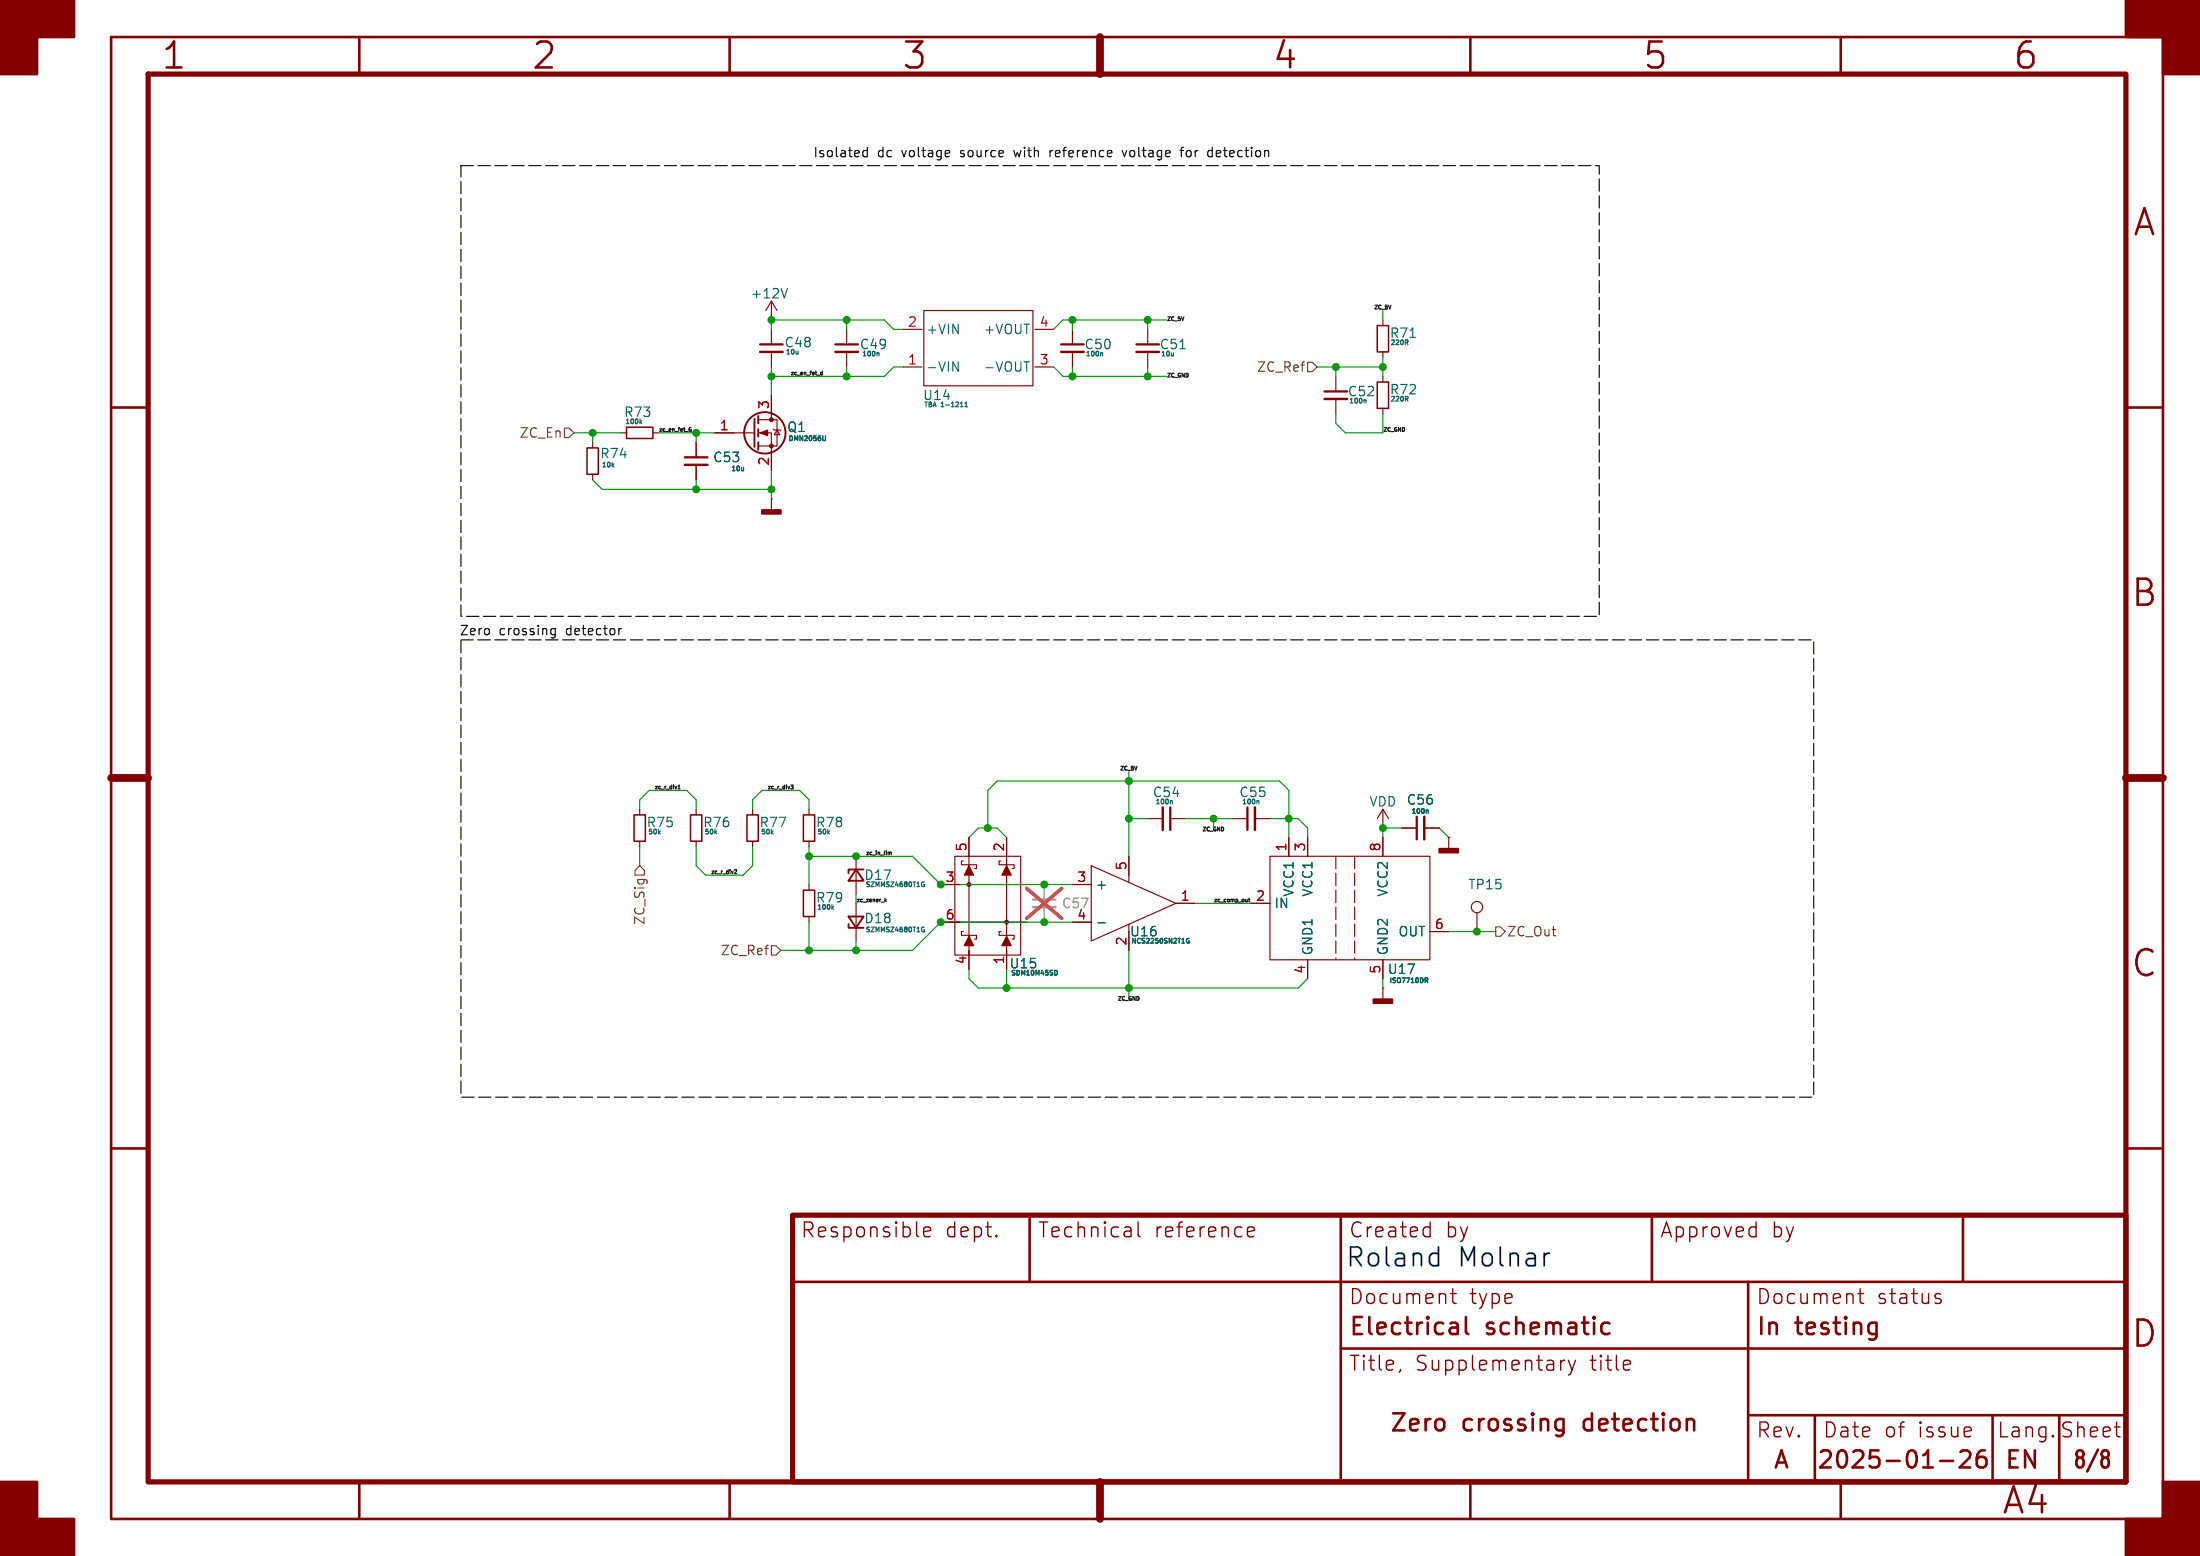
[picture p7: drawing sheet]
<svg xmlns="http://www.w3.org/2000/svg" width="297mm" height="210mm" viewBox="0 0 297 210" stroke-linecap="round" stroke-linejoin="round" font-family="sans-serif">
<g fill="none" stroke="#840000" stroke-width=".35">
<path d="M15 5h277v200h-277zM48.5 5v5M98.5 5v5M148.5 5v5M198.5 5v5M248.5 5v5M15 55h5M287 55h5M15 105h5M287 105h5M15 155h5M287 155h5"/>
<path d="M107 173h180M139 164v9M181 164v36M195.8 178.6l.2-.1h.5l.2 .1 .1 .2v1.3M195.8 179.9l.2 .2h.6l.2-.2M196.8 179.1l-1 .2M197.9 177.8v1.9l.1 .2 .2 .2M217.3 178.6l-.2-.1h-.5l-.2 .1-.2 .4v.6l.2 .3 .2 .2h.5l.2-.2M223 164v9M236 173v27M252.7 178.5h.4l.2 .1M253.3 179.9l-.2 .2h-.4"/>
<path d="M253.3 178.5v1.9l-.1 .2-.3 .2M265 164v9M181 182h106M210.2 192.9l.2 .2h.5l.2-.2M210.2 191.6l.2-.1h.5l.2 .1M211.1 191.5v1.9a.62 .62 0 0 1-.8 .4M228.1 191.5h.3l.2 .1 .1 .2v1.3M236 191h51M245 191v9M261.9 197.2h1.8M264.7 196l.3-.2h.5a.62 .62 0 0 1 .4 .9l-1.3 1.4h1.4M268 195.8a.91 .91 0 0 0-1.1 .9v.9l.2 .3 .2 .2h.4l.4-.3 .1-.2v-.5l-.2-.4-.3-.1h-.4l-.2 .1-.2 .4"/>
<path d="M269 191v9M278 191v9M283.9 196.6l.1 .1M284 195.8l-.1 .1M284 196.7h.4M284 196.7l-.1 .1M284.4 196.7l.1 .1a.81 .81 0 0 1-.1 1.3h-.4l-.1-.2M284.4 195.8l.1 .1a.53 .53 0 0 1-.1 .8M48.5 200v5M98.5 200v5M148.5 200v5M198.5 200v5"/>
<path d="M248.5 200v5"/>
</g>
<path d="M20 10h267v190h-267zM107 164h180v36h-180z" fill="none" stroke="#840000" stroke-width=".7"/>
<path d="M148.5 5v5M15 105h5M287 105h5M148.5 200v5" fill="none" stroke="#840000" stroke-width="1.1"/>
<g fill="#840000" stroke="#840000" stroke-width=".35">
<path d="M0 0h10v5h-5v5h-5z"/>
<path d="M0 200h5v5h5v5h-10z"/>
<path d="M287 0h10v10h-5v-5h-5z"/>
<path d="M292 200h5v10h-10v-5h5z"/>
</g>
<g fill="none" stroke="#840000" stroke-width=".18">
<path d="M124.7 166.3l.9-.2-.1-.4-.5-.1-.3 .3v.7l.1 .2 .2 .1 .5-.1M134.5 166.7l.1 .1-.1 .1M134.5 166.7l-.1 .1 .1 .1M134.5 166.7v.2M153.6 164.9v1.7l.3 .3M168.4 166.3l1-.2-.1-.4-.6-.1-.3 .3v.7l.1 .2 .2 .1 .6-.1M192.5 165.6l.6 .1M193.1 166.8l-.6 .1M193.1 164.9v2M195.8 174.6h.8M196.1 173.9v1.7l.1 .2 .4 .1M236.5 165.6l.6 .1"/>
<path d="M237.1 166.8l-.6 .1M237.1 164.9v2M250.8 174.6h.8M251.1 173.9v1.7l.1 .2 .4 .1M261.5 174.6l.5 .1M261.5 175.3l.5 .1 .1 .2-.3 .3h-.4M189.1 184.8l-.2 .4M210.7 183.6v1.3M211.3 183.6a.51 .51 0 0 0-.6 .4M211.7 183.6l.5 1.3M212.2 184.9l-.2 .5-.3 .2M212.7 183.6l-.5 1.3"/>
<path d="M219.8 183.6l.2 .1 .1 .4-.9 .2M220 184.8l-.2 .1M285.5 192.6h.7M286 193.9h.2"/>
</g>
<path d="M84.6 57.7h3.5v1.5h-3.5zM185.9 51.6h1.6v3.5h-1.6zM185.9 43.9h1.6v3.6h-1.6zM79.2 60.5h1.6v3.5h-1.6zM85.6 110h1.5v3.5h-1.5zM93.2 110h1.5v3.5h-1.5zM100.8 110h1.6v3.5h-1.6zM108.5 110h1.5v3.5h-1.5zM108.5 120.1h1.5v3.6h-1.5z" fill="none" stroke="#840000" stroke-width=".2"/>
<g fill="none" stroke="#840000" stroke-width=".15">
<path d="M80 59.7v.8M83.8 58.4h.8M88.1 58.4h.8M94 59.7v2M96.5 58.4h5.4M102.4 56.6h2.5v3.6h-2.5M102.4 58.4h1.7v5.1M104.1 43.2h.1M104.1 40.6v2.6M104.1 44.5v2M104.1 47.5v2M104.1 53.3v3.3"/>
<path d="M104.1 40.6l-.7 1.3M104.1 40.6l.8 1.3M104.4 57.9l.1 .1h.8l.1 .2M104.9 58l.4 .7h-.8zM114.3 44.5v2M114.3 47.5v2M121.9 49.5h2.6M121.9 44.5h2.6M124.7 41.9h14.7v10.2h-14.7zM139.7 49.5h2.5M139.7 44.5h2.5M144.8 44.5v2"/>
<path d="M144.8 47.5v2M154.9 44.5v2M154.9 47.5v2M180.3 50.8v2M180.3 53.8v2.1M186.7 43.2v.7M186.7 47.5v.8M186.7 50.8v.8M186.7 55.1v.8M80 64v.8M94 62.7v2.1M104.1 67.3h.1"/>
<path d="M104.1 67.3v1.5M86.4 109.2v.8M86.4 113.5v.8M94 109.2v.8M94 113.5v.8M101.6 109.2v.8M101.6 113.5v.8M109.2 109.2v.8M109.2 113.5v.8M109.2 119.4v.7M115.6 115.6v5.1M127 119.4h11.7"/>
<path d="M128.9 115.6h8.9v13.3h-8.9zM130 116.2h-.2v.5h2v.5h-.2M130.8 113v17.8M135.1 116.2h-.2v.5h2v.5h-.2M135.9 113v17.8M144.8 119.4h2.5M147.3 116.8l11.4 5.1-11.4 5.1zM152.4 115.6v3.5M154.9 110.5h2.1M158 110.5h2M166.4 110.5h2M169.4 110.5h2"/>
<path d="M171.4 115.6h21.6v13.9h-21.6zM174 113v2.6M176.5 113v2.6M186.7 109.2v2.6M186.7 113v2.6M186.7 109.2l-.8 1.3M186.7 109.2l.8 1.3M189.2 111.8h2.1M192.3 111.8h2M195.6 113h.1M195.6 113v1.6M109.2 123.7v.8"/>
<path d="M115.6 121.9v5.1M127 124.5h11.7M130 125.7h-.2v.5h2v.5h-.2M135.1 125.7h-.2v.5h2v.5h-.2M144.8 124.5h2.5M152.4 125.7v2.6M158.7 121.9h2.6M168.9 121.9h2.5M176.5 129.5v2.6M186.7 133.4h.1M186.7 129.5v2.6M186.7 133.4v1.5"/>
<path d="M193 125.7h2.6M199.4 123.2v2.5"/>
<circle cx="199.4" cy="122.4" r=".76"/>
</g>
<g fill="none" stroke="#006464" stroke-width=".15">
<path d="M106.3 38.9l-.4 1.3M86.5 56.9l.1 .3M107.7 47.4v.4M107.7 47.7v.1M111.4 58.8v.6h-.3M118.7 47.7v.3M128.6 48.8l.8 1.3v-1.3M129.7 54.9h.3M130.3 54.9h.3M130.3 54.4l.1-.1v.6M138.2 48.8h.8M148.9 47.7v.3"/>
<path d="M158.4 48h-.1M158.4 47.6v.4M158.4 48h.1M159.3 47.1h.7M184.4 54.1v.3M189.9 53.8l.2 .3M189.9 46.2l.2 .3M190.4 45.5h.7M82.7 62.8l.2 .2M82.9 62.6l-.3 .2M100.4 63.1v.4M100.4 63.5h-.1"/>
<path d="M89 112.3l.1 .3M96.6 112.3l.2 .3M104.2 112.3l.2 .3M111.8 112.3l.2 .3M124.4 119.4l.2 .3 .2-.1v-.2h-.1M124.8 119.1h-.3l-.1 .2M158.3 108.2v.3M170 108.2v.3M192.8 109.4v.4M112.4 122.5l.1 .2M124.4 125.5l.2 .3 .2-.1v-.2h-.1M124.8 125.2h-.3l-.1 .2"/>
<path d="M142.4 131a.32 .32 0 0 1 .4 .3 .32 .32 0 0 1-.4 .3M148.2 124.6h1M160.5 126.7a.29 .29 0 0 0-.3 .3 .29 .29 0 0 0 .4 .2v-.2h-.2M192.4 132h.2l.2 .1-.1 .2h-.3M192.5 132.3l.3 .3"/>
</g>
<g fill="#840000" stroke="#840000" stroke-width=".25">
<path d="M185.4 134.9h2.6v.5h-2.6z"/>
<path d="M194.3 114.6h2.5v.5h-2.5z"/>
<path d="M102.9 68.8h2.5v.5h-2.5z"/>
</g>
<path d="M102.6 46.5h3.1M112.8 46.5h3M143.3 46.5h3M153.4 46.5h3.1M178.8 52.8h3.1M92.5 61.7h3M158 109v3M168.4 109v3M191.3 110.2v3.1" fill="none" stroke="#840000" stroke-width=".3"/>
<path d="M102.6 47.5h3.1M112.8 47.5h3M143.3 47.5h3M153.4 47.5h3.1M178.8 53.8h3.1M92.5 62.7h3M157 109v3M169.4 109v3M192.3 110.2v3.1" fill="none" stroke="#840000" stroke-width=".33"/>
<g fill="none" stroke="#840000" stroke-width=".25">
<path d="M101.9 56.5v3.8M102.4 56.1v1.1M102.4 57.9v1M102.4 59.7v1M115.6 117.3l1 1.6h-2zM116.6 117.3h-2v.6M114.6 124.7v.5h2M114.6 123.7h2l-1 1.5z"/>
<circle cx="103.3" cy="58.4" r="2.79"/>
</g>
<g fill="#840000" stroke="#840000" stroke-width=".15">
<path d="M102.6 58.4l1-.4v.8z"/>
<path d="M130.8 116.8l.6 1.3h-1.2z"/>
<path d="M130.8 126.4l.6 1.2h-1.2z"/>
<path d="M135.9 116.8l.6 1.3h-1.2z"/>
<path d="M135.9 126.4l.6 1.2h-1.2z"/>
<circle cx="104.1" cy="56.6" r=".25"/>
<circle cx="104.1" cy="60.2" r=".25"/>
<circle cx="130.8" cy="119.4" r=".26"/>
<circle cx="135.9" cy="124.5" r=".26"/>
</g>
<path d="M180.3 115.6v13.9M182.9 115.6v13.9" fill="none" stroke="#840000" stroke-width=".15" stroke-dasharray="1.7 .6"/>
<path d="M139.4 121.4h3.1" fill="none" stroke="#a1a1a1" stroke-width=".3"/>
<path d="M139.4 122.4h3.1" fill="none" stroke="#a1a1a1" stroke-width=".33"/>
<path d="M141 119.4v2M141 122.4v2.1" fill="none" stroke="#a1a1a1" stroke-width=".15"/>
<path d="M138.6 119.9l4.7 4M143.3 119.9l-4.7 4" fill="none" stroke="#e65255" stroke-width=".46"/>
<path d="M76.2 57.8h.6l.7 .6-.7 .7h-.6zM176.5 48.9h.7l.6 .6-.6 .7h-.7zM86.4 116.8l.6 .7v.6h-1.3v-.6zM104.1 127.6h.7l.6 .7-.6 .6h-.7zM201.9 125.1h.7l.6 .6-.6 .7h-.7z" fill="none" stroke="#725600" stroke-width=".15"/>
<g fill="none" stroke="#0f0f0f" stroke-width=".15">
<path d="M93.2 58h.1v.2l-.2-.1M93.3 57.7l-.2 .1M110.8 50.5v.1M110.8 50.3v.2M110.8 50.6h.2M110.8 50.3h.1M110.8 50.3h.2M111 50.1v.5M91.5 106.5h.3M91.5 106.1l.2-.1v.5M99.2 117.4h.2v.1l-.3 .4h.3M106.8 106h.3l-.2 .2h.1v.2h-.2"/>
<path d="M120 115l.1 .1M120.1 115.1l.2-.1v.4M120.1 115.1v.3M162.4 111.6h.4l-.4 .5M163.3 111.7h-.3l-.1 .2M164.1 111.7h-.2l-.1 .2M164.7 111.6v.5l-.3-.5v.5M165.2 111.9l-.1-.2-.2-.1v.5M119.5 121.2v.5M119.5 121.5l.2 .2M119.7 121.4l-.2 .2M151 134.5h.3l-.3 .5"/>
<path d="M151.8 134.5h-.2l-.1 .2M152.7 134.5h-.2l-.1 .2M153.2 134.5v.5l-.3-.5v.5M153.8 134.7l-.1-.2h-.2v.5M168.4 121.4v.3M168.4 121.7h-.2M168.6 121.4h.1M168.6 121.2v.4l.1 .1"/>
</g>
<g fill="none" stroke="#009600" stroke-width=".15">
<path d="M77.5 58.4h6.3M80 58.4v1.3M88.9 58.4h7.6M94 58.4v1.3M104.1 44.5v-1.3h15.3l1.2 1.3h1.3M104.1 49.5v3.8M114.3 43.2v1.3M114.3 49.5v1.3M121.9 49.5h-1.3l-1.2 1.3h-15.3M142.2 49.5l1.3 1.3h14M144.8 43.2v1.3M144.8 49.5v1.3"/>
<path d="M154.9 43.2v1.3M154.9 49.5v1.3M157.5 43.2h-14l-1.3 1.3M177.8 49.5h8.9M180.3 55.9v1.3l1.3 1.2h5.1v-2.5M180.3 49.5v1.3M186.7 41.9v1.3M186.7 48.3v2.5M80 64.8l1.3 1.2h22.8M94 64.8v1.2M104.1 63.5v3.8M86.4 109.2v-1.2l1.2-1.3h5.1l1.3 1.3v1.2"/>
<path d="M86.4 114.3v2.5M94 114.3v2.5l1.2 1.3h5.1l1.3-1.3v-2.5M101.6 109.2v-1.2l1.3-1.3h5l1.3 1.3v1.2M109.2 114.3v5.1M109.2 115.6h14l3.8 3.8h17.8M130.8 113l1.3-1.2h2.5l1.3 1.2M133.3 111.8v-5.1l1.3-1.3h38.1l1.3 1.3v6.3M152.4 104.1v11.5M152.4 110.5h2.5M160 110.5h6.4M163.8 110.5v1.3M171.4 110.5h3.9l1.2 1.3v1.2"/>
<path d="M189.2 111.8h-2.5v1.2M194.3 111.8l1.3 1.2M109.2 124.5v3.8M115.6 120.7v1.2M115.6 127v1.3M130.8 130.8v1.3l1.3 1.3h43.2l1.2-1.3M135.9 130.8v2.6M144.8 124.5h-17.8l-3.8 3.8h-17.8M152.4 128.3v6.3M161.3 121.9h7.6M186.7 132.1v1.3M195.6 125.7h6.3"/>
</g>
<g fill="none" stroke="#000" stroke-width=".15">
<path d="M117.1 19.9v1.3M159.8 19.9h-.3v.2v1.1M163.7 19.9v1.3M117.1 20.4l-.4-.1-.2 .3v.3l.1 .2h.5M128 20.3l.2 .1v.2l-.6 .1M128.2 21.1l-.2 .1M141.8 20.3v.9M142 20.3l-.2 .3M151.5 20.3l.3 .9 .3-.9M159.3 20.3h.5M163.2 21.1h.5M163.2 20.4h.5"/>
<path d="M74.5 85.6h.5M74.5 84.9h.5M75 84.8v1.1l-.3 .2-.3-.1M83.5 84.8v.9M83.9 84.8l-.2 .1-.2 .2"/>
</g>
<path d="M62.2 22.4h153.7v60.8h-153.7zM62.2 86.4h182.7v61.7h-182.7z" fill="none" stroke="#000" stroke-width=".15" stroke-dasharray="1.7 .6"/>
<g fill="#009600" stroke="#009600" stroke-width=".15">
<circle cx="94" cy="58.4" r=".46"/>
<circle cx="104.1" cy="66" r=".46"/>
<circle cx="94" cy="66" r=".46"/>
<circle cx="80" cy="58.4" r=".46"/>
<circle cx="199.4" cy="125.7" r=".46"/>
<circle cx="152.4" cy="110.5" r=".46"/>
<circle cx="152.4" cy="105.4" r=".46"/>
<circle cx="174" cy="110.5" r=".46"/>
<circle cx="152.4" cy="133.4" r=".46"/>
<circle cx="141" cy="124.5" r=".46"/>
<circle cx="186.7" cy="111.8" r=".46"/>
<circle cx="163.8" cy="110.5" r=".46"/>
<circle cx="115.6" cy="128.3" r=".46"/>
<circle cx="115.6" cy="115.6" r=".46"/>
<circle cx="109.2" cy="115.6" r=".46"/>
<circle cx="109.2" cy="128.3" r=".46"/>
<circle cx="127" cy="119.4" r=".46"/>
<circle cx="114.3" cy="43.2" r=".46"/>
<circle cx="114.3" cy="50.8" r=".46"/>
<circle cx="104.1" cy="43.2" r=".46"/>
<circle cx="104.1" cy="50.8" r=".46"/>
<circle cx="144.8" cy="50.8" r=".46"/>
<circle cx="180.3" cy="49.5" r=".46"/>
<circle cx="186.7" cy="49.5" r=".46"/>
<circle cx="154.9" cy="50.8" r=".46"/>
<circle cx="154.9" cy="43.2" r=".46"/>
<circle cx="144.8" cy="43.2" r=".46"/>
<circle cx="127" cy="124.5" r=".46"/>
<circle cx="141" cy="119.4" r=".46"/>
<circle cx="133.3" cy="111.8" r=".46"/>
<circle cx="135.9" cy="133.4" r=".46"/>
</g>
<g font-size="4.9" fill="#840000">
<text x="21.7" y="9.8">1</text>
<text x="71.7" y="9.8">2</text>
<text x="121.7" y="9.8">3</text>
<text x="171.7" y="9.8">4</text>
<text x="221.7" y="9.8">5</text>
<text x="271.7" y="9.8">6</text>
<text x="287.8" y="32.3">A</text>
<text x="287.6" y="82.3">B</text>
<text x="287.6" y="132.3">C</text>
<text x="287.6" y="182.3">D</text>
<text x="270.2" y="204.8">A4</text>
</g>
<g font-size="3.5" fill="#0000c2">
<text x="181.6" y="171.3">Roland</text>
<text x="196.9" y="171.3">Molnar</text>
</g>
<g font-size="3.2" fill="#840000">
<text x="182" y="180.7">Electrical</text>
<text x="200.7" y="180.7">schematic</text>
<text x="237" y="180.7">In</text>
<text x="242.5" y="180.7">testing</text>
<text x="187.5" y="193.7">Zero</text>
<text x="197.5" y="193.7">crossing</text>
<text x="214.3" y="193.7">detection</text>
<text x="239.2" y="198.7">A</text>
<text x="245.1" y="198.7">2025-01-26</text>
<text x="270.5" y="198.7">EN</text>
<text x="279.6" y="198.7">8/8</text>
</g>
<g font-size="2.8" fill="#840000">
<text x="108" y="167.3">Responsible</text>
<text x="127.6" y="167.3">dept.</text>
<text x="140" y="167.3">Technical</text>
<text x="155.8" y="167.3">reference</text>
<text x="195.1" y="167.3">by</text>
<text x="224" y="167.3">Approved</text>
<text x="239.1" y="167.3">by</text>
<text x="182" y="176.3">Document</text>
<text x="198.3" y="176.3">type</text>
<text x="237" y="176.3">Document</text>
<text x="253.3" y="176.3">status</text>
<text x="182" y="185.3">Title,</text>
<text x="191" y="185.3">Supplementary</text>
<text x="214.7" y="185.3">title</text>
<text x="237" y="194.3">Rev.</text>
<text x="246" y="194.3">Date</text>
<text x="254.3" y="194.3">of</text>
<text x="258.9" y="194.3">issue</text>
<text x="269.5" y="194.3">Lang. Sheet</text>
</g>
<text font-size="2.8" fill="#0000c2" x="182" y="167.3">Created</text>
<g font-size="1.8">
<text x="109.7" y="21.4">Isolated</text>
<text x="118.5" y="21.4">dc</text>
<text x="121.9" y="21.4">voltage</text>
<text x="129.9" y="21.4">source</text>
<text x="137.4" y="21.4">with</text>
<text x="142.4" y="21.4">reference</text>
<text x="152.4" y="21.4">voltage</text>
<text x="160.5" y="21.4">for</text>
<text x="164.3" y="21.4">detection</text>
<text x="62" y="86">Zero</text>
<text x="67.4" y="86">crossing</text>
<text x="76.5" y="86">detector</text>
</g>
<g font-size="1.8" fill="#006464">
<text x="101.2" y="40.5">+12V</text>
<text x="105.8" y="47.1">C48</text>
<text x="116" y="47.3">C49</text>
<text x="125" y="45.3">+VIN</text>
<text x="132.7" y="45.3">+VOUT</text>
<text x="146.3" y="47.3">C50</text>
<text x="156.5" y="47.3">C51</text>
<text x="187.5" y="45.8">R71</text>
<text x="125" y="50.4">-VIN</text>
<text x="132.7" y="50.4">-VOUT</text>
<text x="181.9" y="53.7">C52</text>
<text x="187.5" y="53.4">R72</text>
<text x="84.2" y="56.5">R73</text>
<text x="106.2" y="58.5">Q1</text>
<text x="124.5" y="54.2">U14</text>
<text x="80.9" y="62.1">R74</text>
<text x="96.2" y="62.6">C53</text>
<text x="155.5" y="107.8">C54</text>
<text x="167.2" y="107.8">C55</text>
<text x="87.2" y="111.9">R75</text>
<text x="94.8" y="111.9">R76</text>
<text x="102.4" y="111.9">R77</text>
<text x="110.1" y="111.9">R78</text>
<text x="184.8" y="109.1">VDD</text>
<text x="189.8" y="108.8">C56</text>
<text x="116.6" y="119">D17</text>
<text x="110.1" y="122">R79</text>
<text x="116.6" y="124.8">D18</text>
<text x="147.8" y="120.2">+</text>
<text x="172" y="122.8">IN</text>
<text x="174.9" y="121.1" transform="rotate(-90 174.9 121.1)">VCC1</text>
<text x="177.4" y="121.1" transform="rotate(-90 177.4 121.1)">VCC1</text>
<text x="187.6" y="121.1" transform="rotate(-90 187.6 121.1)">VCC2</text>
<text x="198.1" y="120.2">TP15</text>
<text x="136.2" y="130.9">U15</text>
<text x="152.5" y="126.6">U16</text>
<text x="177.4" y="129" transform="rotate(-90 177.4 129)">GND1</text>
<text x="187.3" y="131.7">U17</text>
<text x="187.6" y="129" transform="rotate(-90 187.6 129)">GND2</text>
<text x="188.7" y="126.6">OUT</text>
</g>
<g font-size="1.8" fill="#a90000">
<text x="122.5" y="44.2">2</text>
<text x="140.3" y="44.2">4</text>
<text x="122.5" y="49.3">1</text>
<text x="140.3" y="49.3">3</text>
<text x="97.1" y="58.2">1</text>
<text x="103.9" y="55.3" transform="rotate(-90 103.9 55.3)">3</text>
<text x="103.9" y="62.9" transform="rotate(-90 103.9 62.9)">2</text>
<text x="127.6" y="119.1">3</text>
<text x="130.6" y="115" transform="rotate(-90 130.6 115)">5</text>
<text x="135.6" y="115" transform="rotate(-90 135.6 115)">2</text>
<text x="145.3" y="119.1">3</text>
<text x="152.1" y="117.5" transform="rotate(-90 152.1 117.5)">5</text>
<text x="173.7" y="115" transform="rotate(-90 173.7 115)">1</text>
<text x="176.3" y="115" transform="rotate(-90 176.3 115)">3</text>
<text x="186.4" y="115" transform="rotate(-90 186.4 115)">8</text>
<text x="127.6" y="124.2">6</text>
<text x="145.3" y="124.2">4</text>
<text x="159.3" y="121.7">1</text>
<text x="169.5" y="121.7">2</text>
<text x="193.6" y="125.5">6</text>
<text x="130.6" y="130.2" transform="rotate(-90 130.6 130.2)">4</text>
<text x="135.6" y="130.2" transform="rotate(-90 135.6 130.2)">1</text>
<text x="152.1" y="127.7" transform="rotate(-90 152.1 127.7)">2</text>
<text x="176.3" y="131.5" transform="rotate(-90 176.3 131.5)">4</text>
<text x="186.4" y="131.5" transform="rotate(-90 186.4 131.5)">5</text>
</g>
<g font-size="1.8" fill="#725600">
<text x="169.6" y="50.4">ZC_Ref</text>
<text x="70.1" y="59.3">ZC_En</text>
<text x="87.2" y="124.9" transform="rotate(-90 87.2 124.9)">ZC_Sig</text>
<text x="97.2" y="129.1">ZC_Ref</text>
<text x="203.4" y="126.6">ZC_Out</text>
</g>
<text font-size="1.8" fill="#989898" x="143.3" y="122.8">C57</text>
<g font-size=".9" fill="#006464">
<text x="187.6" y="46.8">220R</text>
<text x="105.9" y="48">10u</text>
<text x="116.3" y="48.3">100n</text>
<text x="146.4" y="48.3">100n</text>
<text x="156.6" y="48.3">10u</text>
<text x="84.3" y="57.4">100k</text>
<text x="106.3" y="59.7">DMN2056U</text>
<text x="124.6" y="55.2">TBA</text>
<text x="127.1" y="55.2">1-1211</text>
<text x="182" y="54.6">100n</text>
<text x="187.6" y="54.4">220R</text>
<text x="81.1" y="63.3">10k</text>
<text x="98.6" y="63.8">10u</text>
<text x="87.4" y="112.8">50k</text>
<text x="95" y="112.8">50k</text>
<text x="102.6" y="112.8">50k</text>
<text x="110.2" y="112.8">50k</text>
<text x="155.9" y="108.8">100n</text>
<text x="167.6" y="108.8">100n</text>
<text x="190.4" y="110">100n</text>
<text x="116.7" y="119.9">SZMMSZ4680T1G</text>
<text x="110.2" y="123">100k</text>
<text x="116.7" y="126">SZMMSZ4680T1G</text>
<text x="136.4" y="131.9">SDM10M45SD</text>
<text x="152.6" y="127.5">NCS2250SN2T1G</text>
<text x="187.5" y="132.9">ISO7710DR</text>
</g>
<g font-size=".7" fill="#0f0f0f">
<text x="185.4" y="41.8">ZC_5V</text>
<text x="157.5" y="43.5">ZC_5V</text>
<text x="106.7" y="50.7">zc_en_fet_d</text>
<text x="157.5" y="51.1">ZC_GND</text>
<text x="88.9" y="58.3">zc_en_fet_G</text>
<text x="186.7" y="58.3">ZC_GND</text>
<text x="88.2" y="106.5">zc_r_div1</text>
<text x="103.5" y="106.5">zc_r_div3</text>
<text x="151.1" y="104">ZC_5V</text>
<text x="162.2" y="112.6">ZC_GND</text>
<text x="95.9" y="118">zc_r_div2</text>
<text x="116.8" y="115.4">zc_in_lim</text>
<text x="115.6" y="121.8">zc_zener_k</text>
<text x="163.8" y="121.8">zc_comp_out</text>
<text x="150.8" y="135.4">ZC_GND</text>
</g>
</svg>
